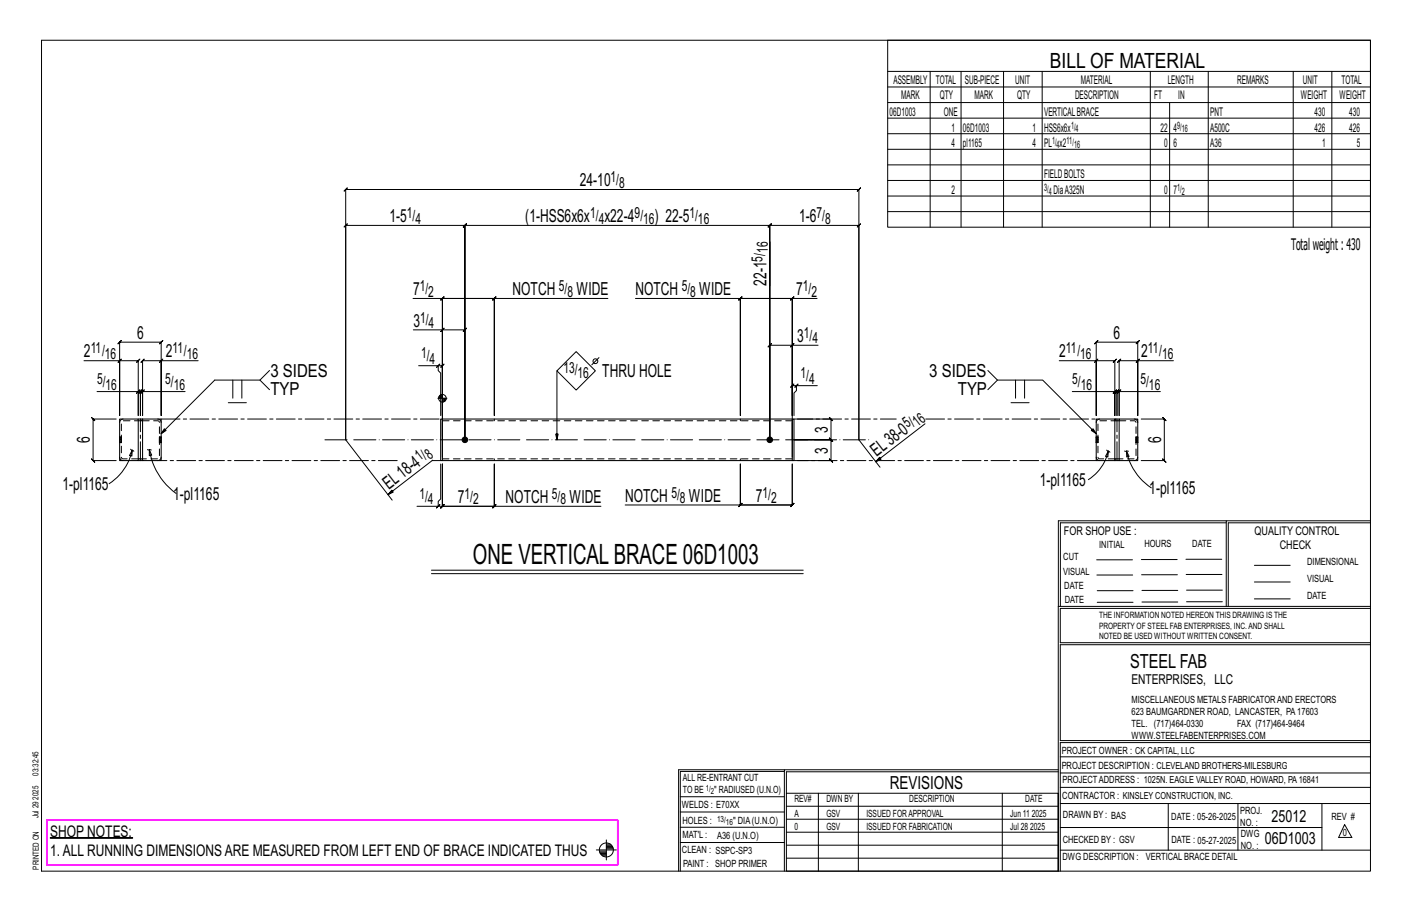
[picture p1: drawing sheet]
<svg xmlns="http://www.w3.org/2000/svg" width="432mm" height="279mm" viewBox="0 0 432 279" stroke-linecap="round" stroke-linejoin="round" font-family="sans-serif">
<g fill="#000" stroke="#000" stroke-width=".31">
<path d="M15.4 256.1h25.2v.1h-25.2z"/>
<circle cx="142.2" cy="134.4" r=".86"/>
<circle cx="235.4" cy="134.4" r=".86"/>
</g>
<g fill="none" stroke="#000" stroke-width=".31">
<path d="M12.7 12.3h406.4v254h-406.4zM271.5 12.3h147.6v57.2h-147.6zM271.5 21.8h147.6M271.5 26.6h147.6M271.5 31.4h147.6M271.5 36.1h147.6M284.5 21.8v47.7M293.9 21.8v47.7M306.9 21.8v47.7M318.7 21.8v47.7M351.8 21.8v47.7M357.7 31.4v38.1"/>
<path d="M369.5 21.8v47.7M395.5 21.8v47.7M407.3 21.8v47.7M271.5 40.9h147.6M271.5 45.6h147.6M271.5 50.4h147.6M271.5 55.2h147.6M271.5 59.9h147.6M271.5 64.7h147.6M126.3 91.2h9v35.8v-35.8M135.8 90.7l-1 1zM151.2 91.2h-15.9h15.9l-.5 .5 1-1-.5 .5v35.8v-35.8h34.7"/>
<path d="M151.7 90.7l-1 1zM194.3 91.2h32.1v35.8v-35.8l-.5 .5 1-1-.5 .5h15.9h-15.9M226.9 90.7l-1 1zM235.4 87.4v-13.5v60.5v-28.9l-.5 .5 1-1-.5 .5h6.9M241.8 91.7l1-1zM242.3 91.2l-.5 .5 1-1zM242.3 91.2v35.8v-35.8h7.6M25.7 110.3h10.9v16.7v-22.4l-.5 .5 1-1-.5 .5h12.7l-.5 .5 1-1-.5 .5v22.4v-16.7h11.3M36.6 110.3l.5-.5-1 1zM36.6 110.3h5.7l-.5 .5 1-1-.5 .5v16.7v-7.3h-12.6M42.3 119.7h.6l-.5 .5 1-1-.5 .5v7.3v-7.3l-.5 .5 1-1-.5 .5h.7M43.6 119.7l.5-.5-1 1z"/>
<path d="M49.3 110.3l.5-.5-1 1zM49.3 110.3h-5.7l.5-.5-1 1 .5-.5v16.7v-7.3h13M71.2 116.2v5.5M74 116.2v5.5M79.5 116.2l2.9 2.9M82.4 113.3l-2.9 2.9h-13.8l-16.4 16.4 1-1.5 .5 .5-1.5 1M126.4 100.8h8.9v33.6M128 111.8h6v1.5l.8 .7v13M134 111.8l.5-.5-1 1zM134 111.8h1.3l-.5 .5 1-1-.5 .5v15.2M135.3 100.8h6.9l-.5 .5 1-1-.5 .5v33.6M135.8 100.3l-1 1z"/>
<path d="M170.3 113.4l5.9-5.9 5.9 5.9-5.9 5.8zM170.3 113.4v21l-.4-1.7h.8l-.4 1.7M183.2 109.3l-2.2 2.2M242.3 105.5l.5-.5-1 1zM243.6 117.9h-1.3l.5-.5-1 1 .5-.5v9.1M244.1 117.4l-1 1zM249.9 117.9h-6.3v1.5l-.8 .7v6.9M250.2 105.5h-7.9v28.9M302.1 113.3l2.9 2.9h13.9l16.3 16.4-1.5-1 .6-.5 .9 1.5M305 116.2l-2.9 2.9M310.6 116.2v5.5M313.3 116.2v5.5"/>
<path d="M323.9 110.3h11.3v16.7v-22.4l-.5 .5 1-1-.5 .5h12.7l-.5 .5 1-1-.5 .5v22.4v-16.7h10.9M334.7 110.8l1-1zM335.2 110.3h5.7l-.5 .5 1-1-.5 .5v16.7v-7.3h-13M340.9 119.7l.5-.5-1 1zM340.9 119.7h.7l-.5 .5 1-1-.5 .5v7.3v-7.3l-.5 .5 1-1-.5 .5h.6M347.4 110.8l1-1zM347.9 110.3h-5.7l.5-.5-1 1 .5-.5v16.7v-7.3h12.6M35.5 128.1h-7l-.5-.5 1 1-.5-.5v12.7l-.5-.5 1 1-.5-.5h7M39.9 137.3l.5 .3M40.4 137.6l-.1 1.8-.7-.2zM40.4 137.6a16.2 16.2 0 0 1-7 10.3M40.4 137.6l.5 .4"/>
<path d="M41.8 120.2l1-1zM45.1 137.4l.6 .1M45.7 137.5l.7 1.6-.7 .2zM45.7 137.5a20.4 20.4 0 0 0 8.2 13.3M45.7 137.5l.6 .1M69.8 123.1h5.5M105.7 134.4v-76.5l-.5 .5 1-1-.5 .5h157l-.5 .5 1-1-.5 .5v76.5M105.7 134.4v-65.5l-.5 .5 1-1-.5 .5h36.5l-.5 .5 1-1-.5 .5v65.5v-65.5l-.5 .5 1-1-.5 .5h93.2l-.5 .5 1-1-.5 .5v65.5v-65.5l-.5 .5 1-1-.5 .5h27.3l-.5 .5 1-1-.5 .5v65.5M105.7 134.4l14.2 18.5M133.9 121.7h2.8M134.2 121.3v.4M134.4 120.9v.8"/>
<path d="M134.7 120.8v.9M134.9 120.7v1M135.1 120.6v1.1M135.3 120.3v13.1M135.5 121.7v1.2M135.7 121.7v1.1M135.9 121.7v1M136.1 121.7v.8M136.3 121.7v.5M243.9 128.1h10.2l-.5-.5 1 1-.5-.5v6.3l-.5-.5 1 1-.5-.5h-11.3h11.3l-.5-.5 1 1-.5-.5v6.4l-.5-.5 1 1-.5-.5h-10.2M262.7 134.4l6.4 8.4M282.9 129.5l-15.1 11.7 1.2-1.4 .4 .6-1.6 .8"/>
<path d="M309.2 123.1h5.5M338.4 137.6l.5 .3M338.9 137.9l-.1 1.8-.7-.2zM338.9 137.9a13.9 13.9 0 0 1-6.1 8.7M338.9 137.9l.5 .4M341.7 120.2l1-1zM343.9 137.9h.6M344.5 137.9l.8 1.6-.7 .2zM344.5 137.9a17.7 17.7 0 0 0 7.6 11.2M344.5 137.9l.6 .1M349 128.1h7.1l-.5-.5 1 1-.5-.5v12.7l-.5-.5 1 1-.5-.5h-7.1M132.3 140.7l-13.7 10.5 1.2-1.4 .5 .6-1.7 .8"/>
<path d="M134 154.8l-.5 .5 1-1zM134.8 141.9v10.6l-.8 .8v1.5h-6.5M135.3 141.9v12.9l-.5 .5 1-1-.5 .5h15.9l-.5 .5 1-1-.5 .5v-12.9v12.9h32.6M135.3 141.9v12.9l-.5 .5 1-1-.5 .5h15.9M135.3 141.9v12.9l.5-.5-1 1 .5-.5h-1.3M151.7 154.3l-1 1zM191.2 154.4h35.2v-12.5v12.5l-.5 .5 1-1-.5 .5h15.9l-.5 .5 1-1-.5 .5v-12.5v12.5l.5-.5-1 1 .5-.5h-15.9M226.9 153.9l-1 1zM375 159.8h-50.7v25.6M375 159.2h-51.3l-.1 107.1M419.1 159.2h-44.1v26.2M419.1 159.8h-43.5v25.6"/>
<path d="M131.9 174.3h113.7M131.9 175.4h113.7M335.4 171.1h10.9M335.4 175.8h11M349 171h11M349.1 175.7h11M362.7 171h10.9M362.7 175.6h11M383.6 172.8h11M383.6 177.9h11M323.7 185.4h95.4M335.5 184.1h11"/>
<path d="M335.5 180.6h11M349.2 184h11M349.2 180.5h11M362.9 180.4h10.9M362.9 184h10.9M383.6 183.1h11M419.1 186h-94.9v10.5h94.9M419.1 197.1h-94.9v29.3h94.9v.6h-94.9v39.3M239.9 235.8h-31.9v30.5M239.9 235.3h-32.4v31M323.6 235.3h-83.7v31M323.6 235.9h-83.1v6.6"/>
<path d="M324.2 236.3h94.9M324.2 231.4h94.9M182.4 259.8h6.1M185.4 256.8v6.1M185.4 258.7h1.9M185.4 258.4h1.6M185.4 259.5h2.1M185.4 259.1h2M185.4 258h1.2M208 252.9h31.9M208 257.5h31.9M208 243.6h31.9"/>
<path d="M208 248.2h31.9M240.5 242.5h83.1v23.8h-83.1zM240.5 258.4h83.1M240.5 254.4h83.1M240.5 250.4h83.1M240.5 246.5h83.1M250.3 242.5v23.8M262.5 242.5v23.8M306.5 242.5v23.8M324.2 253h80.1M324.2 245.6h94.9M324.2 259.9h94.9"/>
<path d="M324.2 240.7h94.9M357.3 245.6v14.3M378.6 245.6v14.3M404.3 245.6v14.3M411.2 252.1l2.2 3.9h-4zM183.3 260.2h2.1M183.4 260.5h2M183.5 260.9h1.9M183.8 261.3h1.6M184.3 261.6h1.1M240.5 262.3h83.1"/>
<circle cx="182.1" cy="110.4" r=".74"/>
<circle cx="135.3" cy="121.7" r="1.16"/>
<circle cx="185.4" cy="259.8" r="2.14"/>
</g>
<path d="M14.3 250.7h174.6v13.7h-174.6z" fill="none" stroke="#f0f" stroke-width=".5"/>
<g fill="none" stroke="#000" stroke-width=".32">
<path d="M36.6 133.6h.1M36.6 135.3h.1M36.6 128.1h5.7v12.7h-5.7zM37.1 133.6h.1M37.1 135.3h.1M42.3 128.1h1.2M43.5 128.6h.1M43.6 128.1h5.7v12.7h-5.7zM43.6 128.1l-.1 .5h-1.2M48.7 133.6h.1M48.7 135.3h.1M49.3 133.6h.1"/>
<path d="M49.3 135.3h.1M134.8 128.1h.5v12.7h-.5zM135.3 129.2v10.5M135.3 128.1h107M242.3 128.1h.5v12.7h-.5zM242.3 129.2v10.5M335.2 133.6h.1M335.2 135.3h.1M335.2 128.1h5.7v12.7h-5.7zM335.8 133.6h.1M335.8 135.3h.1M340.9 128.1h.1"/>
<path d="M341 128.6h1.2M342.2 128.1h5.7v12.7h-5.7zM342.2 128.1h-1.2l-.1 .5M347.4 133.6h.1M347.4 135.3h.1M347.9 133.6h.1M347.9 135.3h.1M42.3 140.8h1.3M42.3 140.3h1.2M43.6 140.3l-.1 .5M135.3 140.8h107M340.9 140.3h1.3"/>
<path d="M341 140.3l-.1 .5M341 140.8h1.2"/>
</g>
<g fill="none" stroke="#000" stroke-width=".31" stroke-dasharray="2 1.4">
<path d="M36.6 134.1h.5v.3h-.5zM36.6 134.1v-.3h.5v.3M36.6 133.8v-.1h.5v.1M36.6 133.7v-.1M36.6 135.3v-.1M36.6 135.1v.1l.5 .1M36.6 134.8v.3h.5v.1M36.6 134.4v.4h.5v.3M36.6 139.7a1.06 1.06 0 0 0 1 1.1M36.6 135.3h.5M37.1 133.6h-.5M37.1 133.6v.1"/>
<path d="M37.1 134.4v.4M37.6 128.1a1.06 1.06 0 0 0-1 1.1M43.6 128.6h4.6l.4 .2 .2 .4-.1 10.7-.5 .4h-4.6M48.7 134.4h.6v.4h-.6zM48.7 135.3v-.1M48.7 134.4v-.3M48.8 135.3h.5M49.3 129.2a1.06 1.06 0 0 0-1.1-1.1M49.3 133.6h-.5M49.3 134.8v.3h-.6v-.3M49.3 135.1v.1h-.6v-.1M49.3 135.2v.1"/>
<path d="M49.3 133.6v.1M49.3 133.8v-.1l-.6-.1M49.3 134.1v-.3h-.6v-.1M49.3 134.4v-.3h-.6v-.3M135.3 128.6h107M151.2 128.1v.5M226.4 128.6v-.5M335.2 134.1h.6v.3h-.6zM335.2 134.1v-.3h.6v.3M335.2 133.8v-.1h.6v.1M335.2 133.7v-.1M335.2 135.3v-.1"/>
<path d="M335.2 135.1v.1l.6 .1M335.2 134.8v.3h.6v.1M335.2 134.4v.4h.6v.3M335.2 139.7a1.06 1.06 0 0 0 1.1 1.1M335.2 135.3h.6M335.8 133.6h-.6M335.8 133.6v.1M335.8 134.4v.4M336.3 128.1a1.06 1.06 0 0 0-1.1 1.1M342.2 128.6h4.7l.3 .2 .2 .4v10.7l-.5 .4h-4.7M347.4 134.4h.5v.4h-.5zM347.4 135.3v-.1"/>
<path d="M347.4 134.4v-.3M347.4 135.3h.5M347.9 129.2a1.06 1.06 0 0 0-1-1.1M347.9 133.6h-.5M347.9 134.8v.3h-.5v-.3M347.9 135.1v.1h-.5v-.1M347.9 135.2v.1M347.9 133.6v.1M347.9 133.8v-.1l-.5-.1M347.9 134.1v-.3h-.5v-.1M347.9 134.4v-.3h-.5v-.3M42.3 140.3h-4.7l-.3-.2-.2-.4 .1-10.7 .4-.4h4.7"/>
<path d="M48.2 140.8a1.06 1.06 0 0 0 1.1-1.1M151.2 140.3v.5M226.4 140.8v-.5M242.3 140.3h-107M340.9 140.3h-4.6l-.4-.2-.1-.4v-10.7l.5-.4h4.6M346.9 140.8a1.06 1.06 0 0 0 1-1.1"/>
</g>
<path d="M99.4 134.4h166.4" fill="none" stroke="#000" stroke-width=".31" stroke-dasharray="6.8 1 0 1"/>
<path d="M49.3 128.1h85.5M242.8 128.1h31.3M283.1 128.1h52.1M42.9 140.8v-12.7M121.5 140.8h-72.2M134.8 140.8h-2.6M335.2 140.8h-92.4M341.6 140.8v-12.7" fill="none" stroke="#000" stroke-width=".31" stroke-dasharray="5.8 1 1 1"/>
<text font-size="8.6" x="144.6" y="172.3">ONE VERTICALBRACE 06D1003</text>
<text font-size="6.4" x="321.1" y="20.7">BILL OF MATERIAL</text>
<text font-size="5.9" x="345.6" y="204.1">STEEL FAB</text>
<g font-size="5.5">
<text x="177.3" y="56.9">24-10</text>
<text x="119.1" y="67.9">1-5</text>
<text x="160.6" y="67.9">(1-HSS6x6x</text>
<text x="184.9" y="67.9">x22-4</text>
<text x="200.2" y="67.9">) 22-5</text>
<text x="244.4" y="67.9">1-6</text>
<text x="234.4" y="87.4" transform="rotate(-90 234.4 87.4)">22-1</text>
<text x="126.3" y="90.2">7</text>
<text x="156.8" y="90.2">NOTCH</text>
<text x="176.3" y="90.2">WIDE</text>
<text x="194.3" y="90.2">NOTCH</text>
<text x="213.8" y="90.2">WIDE</text>
<text x="243.5" y="90.2">7</text>
<text x="126.4" y="99.8">3</text>
<text x="41.9" y="103.6">6</text>
<text x="243.8" y="104.5">3</text>
<text x="340.6" y="103.6">6</text>
<text x="25.7" y="109.3">2</text>
<text x="50.7" y="109.3">2</text>
<text x="323.9" y="109.3">2</text>
<text x="348.9" y="109.3">2</text>
<text x="82.7" y="115.2">3 SIDES</text>
<text x="184.2" y="115.1">THRU HOLE</text>
<text x="284.2" y="115.2">3 SIDES</text>
<text x="82.7" y="120.7">TYP</text>
<text x="292.9" y="120.7">TYP</text>
<text x="27.5" y="135.5" transform="rotate(-90 27.5 135.5)">6</text>
<text x="253.1" y="132.3" transform="rotate(-90 253.1 132.3)">3</text>
<text x="355.1" y="135.5" transform="rotate(-90 355.1 135.5)">6</text>
<text x="253.1" y="138.6" transform="rotate(-90 253.1 138.6)">3</text>
<text x="268.1" y="139.7" transform="rotate(-38 268.1 139.7)">EL38-0</text>
<text x="19.1" y="149.8">1-pl1165</text>
<text x="118.9" y="149.8" transform="rotate(-38 118.9 149.8)">EL18-4</text>
<text x="317.9" y="148.5">1-pl1165</text>
<text x="53" y="152.8">1-pl1165</text>
<text x="140" y="153.8">7</text>
<text x="154.6" y="153.8">NOTCH</text>
<text x="174.2" y="153.8">WIDE</text>
<text x="191.2" y="153.4">NOTCH</text>
<text x="210.7" y="153.4">WIDE</text>
<text x="231.1" y="153.4">7</text>
<text x="351.5" y="151">1-pl1165</text>
<text x="272.2" y="241.1">REVISIONS</text>
</g>
<g font-size="5.1">
<text x="388.9" y="251.3">25012</text>
<text x="386.8" y="258.1">06D1003</text>
</g>
<g font-size="4.9">
<text x="394.8" y="76.4">Totalweight : 430</text>
<text x="15.4" y="255.8">SHOP NOTES:</text>
<text x="15.4" y="261.6">1.ALL RUNNING DIMENSIONSARE MEASURED FROM LEFT END OF BRACE INDICATED THUS</text>
</g>
<g font-size="4.7">
<text x="186.7" y="55.7">1/</text>
<text x="189.3" y="57.4">8</text>
<text x="124.4" y="66.7">1/</text>
<text x="127" y="68.3">4</text>
<text x="180.5" y="66.7">1/</text>
<text x="183.1" y="68.3">4</text>
<text x="194.1" y="66.7">9/</text>
<text x="196.7" y="68.3">16</text>
<text x="210.8" y="66.7">1/</text>
<text x="213.5" y="68.3">16</text>
<text x="249.7" y="66.7">7/</text>
<text x="252.3" y="68.3">8</text>
<text x="234.8" y="77.4" transform="rotate(-90 234.8 77.4)">16</text>
<text x="233.2" y="80" transform="rotate(-90 233.2 80)">5/</text>
<text x="128.4" y="89">1/</text>
<text x="170.9" y="89">5/</text>
<text x="208.5" y="89">5/</text>
<text x="245.5" y="89">1/</text>
<text x="131" y="90.7">2</text>
<text x="173.5" y="90.7">8</text>
<text x="211.1" y="90.7">8</text>
<text x="248.1" y="90.7">2</text>
<text x="128.5" y="98.6">1/</text>
<text x="131.1" y="100.3">4</text>
<text x="245.8" y="103.3">1/</text>
<text x="248.4" y="105">4</text>
<text x="27.7" y="108">11/</text>
<text x="32.1" y="109.7">16</text>
<text x="52.8" y="108">11/</text>
<text x="57.1" y="109.7">16</text>
<text x="128.8" y="109.6">1/</text>
<text x="131.4" y="111.2">4</text>
<text x="172.3" y="113.9">13/</text>
<text x="326" y="108">11/</text>
<text x="330.3" y="109.7">16</text>
<text x="351" y="108">11/</text>
<text x="355.4" y="109.7">16</text>
<text x="29.7" y="117.5">5/</text>
<text x="32.3" y="119.1">16</text>
<text x="50.5" y="117.5">5/</text>
<text x="53.1" y="119.1">16</text>
<text x="176.6" y="115.5">16</text>
<text x="244.8" y="115.7">1/</text>
<text x="247.4" y="117.3">4</text>
<text x="327.9" y="117.5">5/</text>
<text x="330.5" y="119.1">16</text>
<text x="348.7" y="117.5">5/</text>
<text x="351.4" y="119.1">16</text>
<text x="277.5" y="130.9" transform="rotate(-38 277.5 130.9)">5/</text>
<text x="280.6" y="130.6" transform="rotate(-38 280.6 130.6)">16</text>
<text x="128.3" y="140.9" transform="rotate(-38 128.3 140.9)">1/</text>
<text x="131.4" y="140.6" transform="rotate(-38 131.4 140.6)">8</text>
<text x="128.3" y="152.5">1/</text>
<text x="130.9" y="154.2">4</text>
<text x="142.1" y="152.5">1/</text>
<text x="144.7" y="154.2">2</text>
<text x="168.8" y="152.5">5/</text>
<text x="171.4" y="154.2">8</text>
<text x="205.3" y="152.1">5/</text>
<text x="207.9" y="153.8">8</text>
<text x="233.2" y="152.1">1/</text>
<text x="235.8" y="153.8">2</text>
</g>
<text font-size="4.2" x="346" y="209.1">ENTERPRISES, LLC</text>
<g font-size="3.7">
<text x="273.2" y="25.6">ASSEMBLY</text>
<text x="286.2" y="25.6">TOTAL</text>
<text x="295.1" y="25.6">SUB-PIECE</text>
<text x="310.4" y="25.6">UNIT</text>
<text x="330.5" y="25.6">MATERIAL</text>
<text x="357.1" y="25.6">LENGTH</text>
<text x="378.3" y="25.6">REMARKS</text>
<text x="398.4" y="25.6">UNIT</text>
<text x="410.2" y="25.6">TOTAL</text>
<text x="272.1" y="35.5">06D1003</text>
<text x="275.6" y="30.4">MARK</text>
<text x="287.4" y="30.4">QTY</text>
<text x="288.6" y="35.5">ONE</text>
<text x="298" y="30.4">MARK</text>
<text x="311" y="30.4">QTY</text>
<text x="319.3" y="35.5">VERTICALBRACE</text>
<text x="328.7" y="30.4">DESCRIPTION</text>
<text x="353" y="30.4">FT</text>
<text x="360.3" y="30.4">IN</text>
<text x="370.1" y="35.5">PNT</text>
<text x="397.8" y="30.4">WEIGHT</text>
<text x="402" y="35.5">430</text>
<text x="409.6" y="30.4">WEIGHT</text>
<text x="412.6" y="35.5">430</text>
<text x="290.9" y="40.2">1</text>
<text x="294.5" y="40.2">06D1003</text>
<text x="315.8" y="40.2">1</text>
<text x="319.3" y="40.2">HSS6x6x</text>
<text x="354.9" y="40.2">22</text>
<text x="358.9" y="40.2">4</text>
<text x="370.1" y="40.2">A500C</text>
<text x="402" y="40.2">426</text>
<text x="412.6" y="40.2">426</text>
<text x="290.9" y="45">4</text>
<text x="294.5" y="45">pl1165</text>
<text x="315.8" y="45">4</text>
<text x="319.3" y="45">PL x2</text>
<text x="356" y="45">0</text>
<text x="358.9" y="45">6</text>
<text x="370.1" y="45">A36</text>
<text x="404.3" y="45">1</text>
<text x="415" y="45">5</text>
<text x="290.9" y="59.3">2</text>
<text x="319.3" y="54.5">FIELDBOLTS</text>
<text x="322.2" y="59.3">DiaA325N</text>
<text x="356" y="59.3">0</text>
<text x="358.9" y="59.3">7</text>
<text x="325.3" y="163.4">FOR SHOP USE :</text>
<text x="383.7" y="163.4">QUALITY CONTROL</text>
<text x="391.4" y="167.8">CHECK</text>
</g>
<g font-size="3.1">
<text x="327.5" y="39.4">1/</text>
<text x="328.9" y="40.5">4</text>
<text x="360" y="39.4">9/</text>
<text x="361.4" y="40.5">16</text>
<text x="321.7" y="44.1">1/</text>
<text x="323.1" y="45.3">4</text>
<text x="326.1" y="44.1">11/</text>
<text x="328.5" y="45.3">16</text>
<text x="319.3" y="58.4">3/</text>
<text x="320.7" y="59.5">4</text>
<text x="360" y="58.4">1/</text>
<text x="361.4" y="59.5">2</text>
<text x="336.2" y="167.4">INITIAL</text>
<text x="350" y="167.1">HOURS</text>
<text x="364.6" y="167.2">DATE</text>
<text x="325.2" y="171.3">CUT</text>
<text x="399.8" y="172.8">DIMENSIONAL</text>
<text x="325.1" y="175.8">VISUAL</text>
<text x="399.8" y="177.9">VISUAL</text>
<text x="325.5" y="180">DATE</text>
<text x="325.7" y="184.4">DATE</text>
<text x="399.8" y="183.1">DATE</text>
<text x="346" y="215">MISCELLANEOUS METALS FABRICATORAND ERECTORS</text>
<text x="346" y="218.6">623 BAUMGARDNER ROAD, LANCASTER, PA17603</text>
<text x="346" y="225.8">WWW.STEELFABENTERPRISES.COM</text>
<text x="346" y="222.2">TEL. (717)464-0330</text>
<text x="378.3" y="222.2">FAX (717)464-9464</text>
<text x="324.7" y="230.5">PROJECT OWNER : CK CAPITAL, LLC</text>
<text x="208.8" y="238.8">ALL RE-ENTRANT CUT</text>
<text x="324.7" y="235.1">PROJECT DESCRIPTION : CLEVELAND BROTHERS-MILESBURG</text>
<text x="324.9" y="239.5">PROJECTADDRESS : 1025N. EAGLE VALLEY ROAD, HOWARD, PA16841</text>
<text x="208.8" y="242.5">TO BE</text>
<text x="218.4" y="242.5">&quot; RADIUSED (U.N.O)</text>
<text x="242.9" y="245.3">REV#</text>
<text x="252.7" y="245.3">DWN BY</text>
<text x="278.1" y="245.3">DESCRIPTION</text>
<text x="313.5" y="245.3">DATE</text>
<text x="324.9" y="244.2">CONTRACTOR : KINSLEY CONSTRUCTION, INC.</text>
<text x="208.5" y="247">WELDS : E70XX</text>
<text x="208.7" y="251.7">HOLES :</text>
<text x="224.2" y="251.8">&quot; DIA(U.N.O)</text>
<text x="242.9" y="249.9">A</text>
<text x="252.7" y="249.9">GSV</text>
<text x="264.9" y="249.9">ISSUED FORAPPROVAL</text>
<text x="309" y="249.9">Jun 11</text>
<text x="315.5" y="249.9">2025</text>
<text x="325.1" y="250">DRAWN BY : BAS</text>
<text x="358.2" y="250.5">DATE : 05-26-2025</text>
<text x="379.3" y="248.9">PROJ.</text>
<text x="407.2" y="250.5">REV #</text>
<text x="208.7" y="256.3">MAT'L :</text>
<text x="219.3" y="256.4">A36 (U.N.O)</text>
<text x="242.9" y="253.8">0</text>
<text x="252.7" y="253.8">GSV</text>
<text x="264.9" y="253.8">ISSUED FOR FABRICATION</text>
<text x="309" y="253.8">Jul 28</text>
<text x="315" y="253.8">2025</text>
<text x="325" y="257.6">CHECKED BY : GSV</text>
<text x="358.3" y="257.7">DATE : 05-27-2025</text>
<text x="379.3" y="252.5">NO. :</text>
<text x="379.5" y="255.9">DWG</text>
<text x="410.6" y="255.5">0</text>
<text x="208.6" y="260.7">CLEAN : SSPC-SP3</text>
<text x="324.9" y="262.9">DWG DESCRIPTION :</text>
<text x="350.4" y="263">VERTICAL BRACE DETAIL</text>
<text x="379.5" y="259.5">NO. :</text>
<text x="208.9" y="265">PAINT : SHOP PRIMER</text>
</g>
<g font-size="2.7">
<text x="336.1" y="189">THE INFORMATION NOTED HEREON THIS DRAWING IS THE</text>
<text x="336.1" y="195.4">NOTED BE USED WITHOUT WRITTEN CONSENT.</text>
<text x="336.1" y="192.2">PROPERTY OF STEEL FAB ENTERPRISES, INC.AND SHALL</text>
</g>
<g font-size="2.6">
<text x="215.9" y="241.8">1/</text>
<text x="217.4" y="242.7">2</text>
<text x="219.3" y="251.1">13/</text>
<text x="222" y="252.1">16</text>
</g>
<g font-size="2.5">
<text x="11.7" y="237.1" transform="rotate(-90 11.7 237.1)">03:32:45</text>
<text x="11.8" y="244.4" transform="rotate(-90 11.8 244.4)">2025</text>
<text x="11.8" y="250.1" transform="rotate(-90 11.8 250.1)">Jul 29</text>
<text x="11.9" y="265.8" transform="rotate(-90 11.9 265.8)">PRINTED ON</text>
</g>
</svg>
